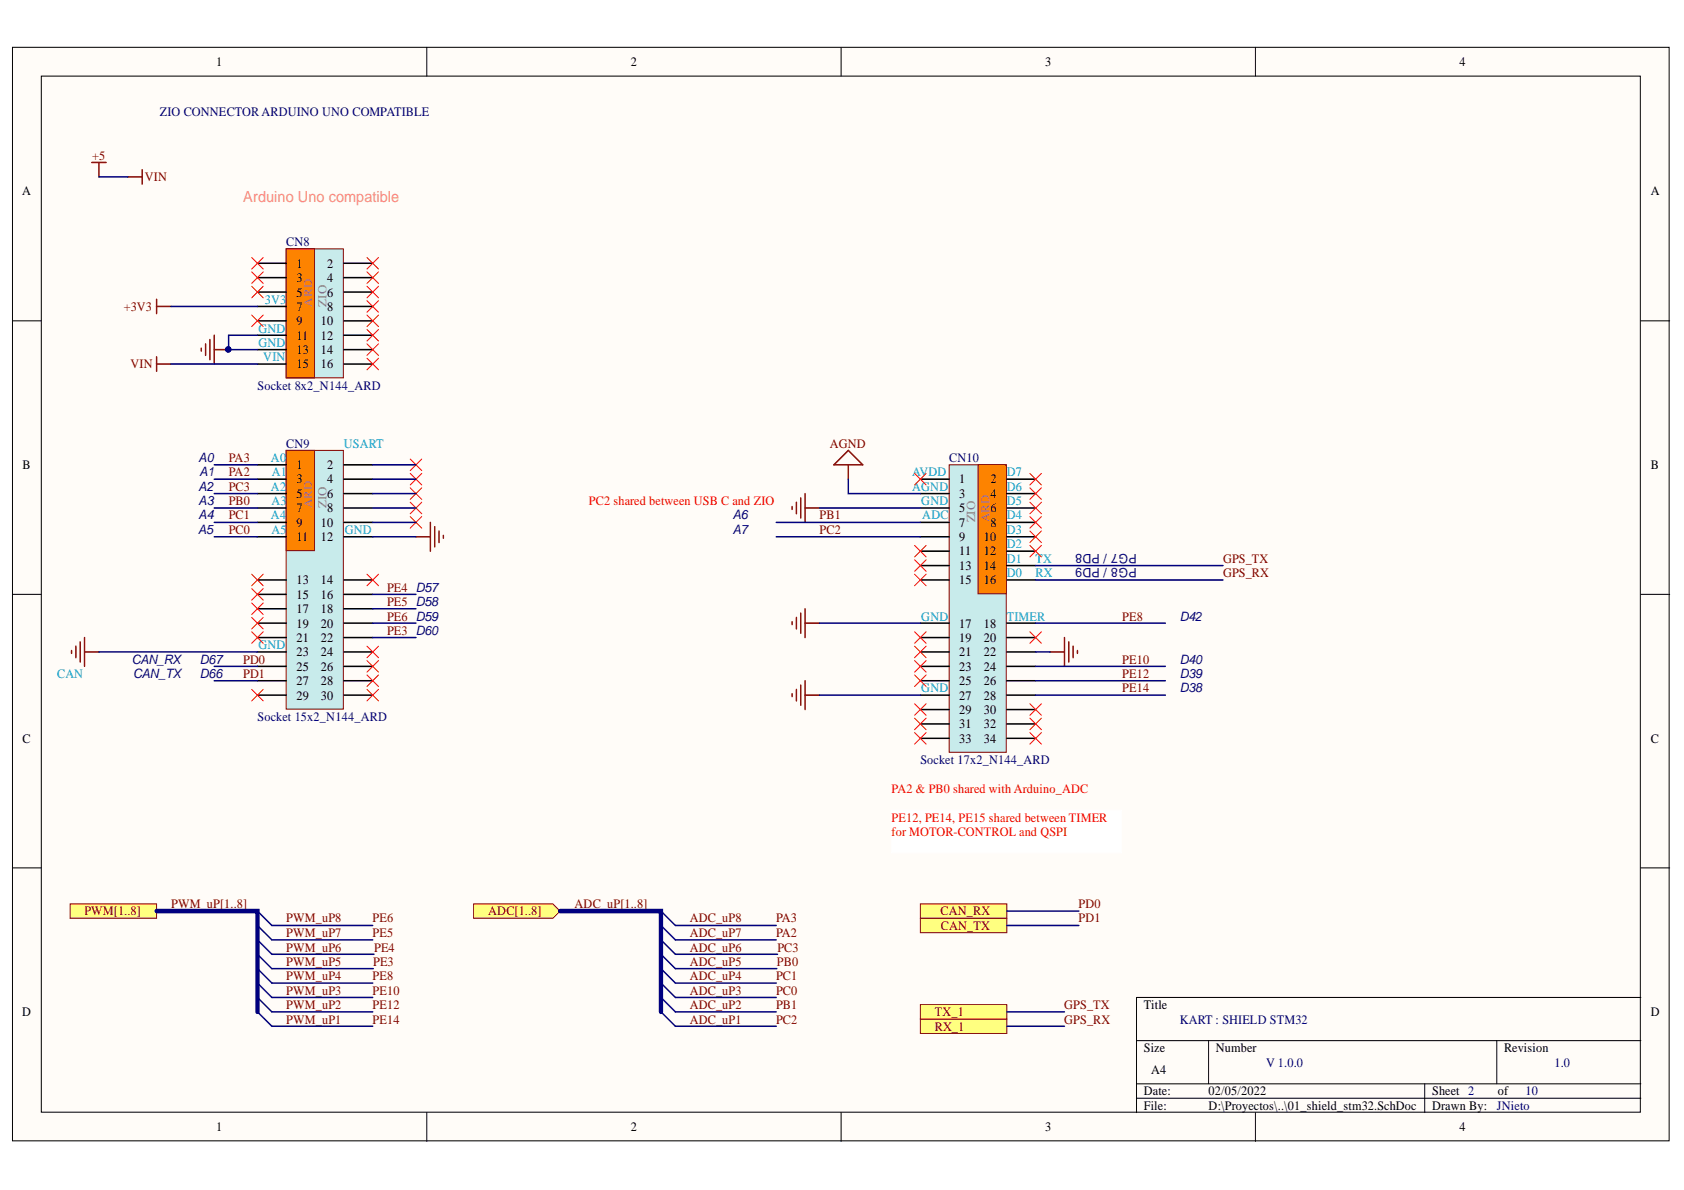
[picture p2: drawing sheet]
<svg xmlns="http://www.w3.org/2000/svg" width="297mm" height="210mm" viewBox="0 0 297 210" stroke-linecap="round" stroke-linejoin="round" font-family="sans-serif">
<g fill="#fffcf8" stroke="#000" stroke-width=".18">
<path d="M2.2 8.3h292.2v192.9h-292.2z"/>
<path d="M7.3 13.4h282v182.8h-282z"/>
</g>
<g fill="none" stroke="#000" stroke-width=".18">
<path d="M75.3 8.3v5.1M148.4 8.3v5.1M221.4 8.3v5.1M2.2 56.6h5.1M289.4 56.6h5.1M2.2 104.8h5.1M289.4 104.8h5.1M2.2 153.1h5.1M289.4 153.1h5.1M289.4 175.9h-88.9v20.4M75.3 196.3v5M148.4 196.3v5"/>
<path d="M200.5 183.6h88.9M200.5 191.2h88.9M200.5 193.7h88.9M213.2 183.6v7.6M221.4 196.3v5M251.3 191.2v5.1M264 183.6v7.6"/>
</g>
<g fill="#ffff80" stroke="#800000" stroke-width=".18">
<path d="M162.3 162h15.3v2.5h-15.3z" fill-rule="evenodd"/>
<path d="M162.3 159.4h15.3v2.6h-15.3z" fill-rule="evenodd"/>
<path d="M12.4 159.4h15.2v2.6h-15.2z" fill-rule="evenodd"/>
</g>
<g fill="none" stroke="#000080" stroke-width=".26">
<path d="M45.4 160.7l2.6 2.5M45.4 163.2l2.6 2.6M45.4 165.8l2.6 2.5M45.4 168.3l2.6 2.6M45.4 170.9l2.6 2.5M45.4 173.4l2.6 2.5M45.4 175.9l2.6 2.6M45.4 178.5l2.6 2.5M116.6 160.7l2.5 2.5M116.6 163.2l2.5 2.6M116.6 165.8l2.5 2.5M116.6 168.3l2.5 2.6"/>
<path d="M116.6 170.9l2.5 2.5M116.6 173.4l2.5 2.5M116.6 175.9l2.5 2.6M116.6 178.5l2.5 2.5"/>
</g>
<g fill="#ffff80" stroke="#800000" stroke-width=".18">
<path d="M162.3 179.7h15.3v2.6h-15.3z" fill-rule="evenodd"/>
<path d="M162.3 177.2h15.3v2.5h-15.3z" fill-rule="evenodd"/>
<path d="M83.5 159.4h14l1.3 1.3-1.3 1.3h-14z" fill-rule="evenodd"/>
</g>
<g fill="none" stroke="#800000" stroke-width=".26">
<path d="M37 59.9v3.5M37.8 59.1v5.1M27.6 62.9v2.6M27.6 64.2h2.6M35.5 61.4v.5M36.3 60.7v2M37.8 61.7h2.5M73.4 94.7h2.5M75.9 92.1v5.1M76.7 92.9v3.6M77.4 93.7v2M78.2 94.4v.5"/>
<path d="M139.7 89.4v.5M140.5 88.6v2M141.2 87.8v3.6M142 87.1v5M142 89.6h2.5M147.1 82l2.5-2.6 2.6 2.6zM149.6 82v2.5M12.6 114.7v.6M13.4 114v2M14.1 113.2v3.6M14.9 112.5v5M14.9 115h2.6"/>
<path d="M139.7 109.7v.5M140.5 108.9v2M141.2 108.1v3.6M142 107.4v5.1M142 109.9h2.5M185.2 115h2.6M187.8 112.5v5M188.5 113.2v3.6M189.3 114v2M190 114.7v.6M139.7 122.4v.5M140.5 121.6v2"/>
<path d="M141.2 120.8v3.6M142 120.1v5.1M142 122.6h2.5"/>
</g>
<circle cx="40.3" cy="61.6" r=".47" fill="#000080" stroke="#000080" stroke-width=".18"/>
<path d="M50.5 43.9h10.1v22.7h-10.1z" fill="#c8ebeb" stroke="#800000" stroke-width=".18"/>
<path d="M60.7 46.4h5M60.7 49h5M60.7 51.5h5M60.7 54.1h5M60.7 56.6h5M60.7 59.1h5M60.7 61.7h5M60.7 64.2h5" fill="none" stroke="#000" stroke-width=".26"/>
<path d="M50.5 43.9h5v22.7h-5z" fill="#fd8300" stroke="#800000" stroke-width=".18"/>
<path d="M45.4 46.4h5.1M45.4 49h5.1M45.4 51.5h5.1M45.4 54.1h5.1M45.4 56.6h5.1M45.4 59.1h5.1M45.4 61.7h5.1M45.4 64.2h5.1" fill="none" stroke="#000" stroke-width=".26"/>
<path d="M50.5 79.4h10.1v45.7h-10.1z" fill="#c8ebeb" stroke="#800000" stroke-width=".18"/>
<path d="M60.7 82h5M60.7 84.5h5M60.7 87.1h5M60.7 89.6h5M60.7 92.1h5M60.7 94.7h5M60.7 102.3h5M60.7 104.8h5" fill="none" stroke="#000" stroke-width=".26"/>
<path d="M50.5 79.4h5v17.7h-5z" fill="#fd8300" stroke="#800000" stroke-width=".18"/>
<g fill="none" stroke="#000" stroke-width=".26">
<path d="M45.4 82h5.1M45.4 84.5h5.1M45.4 87.1h5.1M45.4 89.6h5.1M45.4 92.1h5.1M45.4 94.7h5.1M45.4 102.3h5.1M45.4 104.8h5.1M45.4 107.4h5.1M45.4 109.9h5.1M45.4 112.5h5.1M45.4 115h5.1"/>
<path d="M45.4 117.5h5.1M60.7 107.4h5M60.7 109.9h5M60.7 112.5h5M60.7 115h5M60.7 117.5h5M45.4 120.1h5.1M45.4 122.6h5.1M60.7 120.1h5M60.7 122.6h5"/>
</g>
<path d="M167.4 82h10.1v50.7h-10.1z" fill="#c8ebeb" stroke="#800000" stroke-width=".18"/>
<path d="M172.5 82h5v22.7h-5z" fill="#fd8300" stroke="#800000" stroke-width=".18"/>
<g fill="none" stroke="#000" stroke-width=".26">
<path d="M162.3 84.5h5.1M162.3 87.1h5.1M162.3 89.6h5.1M162.3 92.1h5.1M162.3 94.7h5.1M162.3 97.2h5.1M162.3 99.8h5.1M177.6 84.5h5.1M177.6 87.1h5.1M177.6 89.6h5.1M177.6 92.1h5.1M177.6 94.7h5.1"/>
<path d="M177.6 97.2h5.1M177.6 99.8h5.1M162.3 102.3h5.1M162.3 109.9h5.1M162.3 112.5h5.1M162.3 115h5.1M162.3 117.5h5.1M177.6 102.3h5.1M177.6 109.9h5.1M177.6 112.5h5.1M177.6 115h5.1M177.6 117.5h5.1"/>
<path d="M162.3 120.1h5.1M162.3 122.6h5.1M162.3 125.2h5.1M162.3 127.7h5.1M162.3 130.2h5.1M177.6 120.1h5.1M177.6 122.6h5.1M177.6 125.2h5.1M177.6 127.7h5.1M177.6 130.2h5.1"/>
</g>
<path d="M157.3 142.9h40.5v7.5h-40.5z" fill="#fff" stroke="#fff" stroke-width=".18"/>
<path d="M16.2 28.7h2.5M17.5 28.7v2.5M22.5 31.2h2.6M25.1 29.9v2.6M27.6 52.8v2.5M27.6 54.1h2.6" fill="none" stroke="#800000" stroke-width=".26"/>
<g fill="none" stroke="#f00" stroke-width=".18">
<path d="M44.4 48l2 2M44.4 50.5l2 2M44.4 55.6l2 2M44.4 45.4l2 2.1M46.4 48l-2 2M46.4 50.5l-2 2M46.4 55.6l-2 2M46.4 45.4l-2 2.1M64.7 58.1l2.1 2M64.7 55.6l2.1 2M64.7 53l2.1 2.1M64.7 50.5l2.1 2"/>
<path d="M64.7 48l2.1 2M64.7 45.4l2.1 2.1M66.8 58.1l-2.1 2M66.8 55.6l-2.1 2M66.8 53l-2.1 2.1M66.8 50.5l-2.1 2M66.8 48l-2.1 2M66.8 45.4l-2.1 2.1M64.7 63.2l2.1 2M64.7 60.7l2.1 2M66.8 63.2l-2.1 2M66.8 60.7l-2.1 2"/>
<path d="M72.4 83.5l2 2M72.4 81l2 2M72.4 86l2 2.1M72.4 88.6l2 2M72.4 91.1l2 2.1M74.4 81l-2 2M74.4 83.5l-2 2M74.4 86l-2 2.1M74.4 88.6l-2 2M74.4 91.1l-2 2.1M161.3 83.5l2.1 2M161.3 96.2l2.1 2"/>
<path d="M161.3 98.7l2.1 2.1M163.4 83.5l-2.1 2M163.4 96.2l-2.1 2M163.4 98.7l-2.1 2.1M181.7 83.5l2 2M181.7 86l2 2.1M181.7 88.6l2 2M181.7 91.1l2 2.1M181.7 93.7l2 2M181.7 96.2l2 2M183.7 96.2l-2 2M183.7 91.1l-2 2.1"/>
<path d="M183.7 83.5l-2 2M183.7 86l-2 2.1M183.7 88.6l-2 2M183.7 93.7l-2 2M44.4 101.3l2 2M44.4 103.8l2 2.1M44.4 106.4l2 2M44.4 108.9l2 2M44.4 111.4l2 2.1M46.4 108.9l-2 2M46.4 101.3l-2 2M46.4 103.8l-2 2.1"/>
<path d="M46.4 106.4l-2 2M46.4 111.4l-2 2.1M64.7 101.3l2.1 2M64.7 114l2.1 2M64.7 116.5l2.1 2.1M64.7 119.1l2.1 2M66.8 101.3l-2.1 2M66.8 114l-2.1 2M66.8 116.5l-2.1 2.1M66.8 119.1l-2.1 2M161.3 101.3l2.1 2M161.3 119.1l2.1 2"/>
<path d="M161.3 116.5l2.1 2.1M161.3 114l2.1 2M161.3 111.4l2.1 2.1M163.4 101.3l-2.1 2M163.4 119.1l-2.1 2M163.4 116.5l-2.1 2.1M163.4 114l-2.1 2M163.4 111.4l-2.1 2.1M181.7 111.4l2 2.1M183.7 111.4l-2 2.1M44.4 121.6l2 2M46.4 121.6l-2 2"/>
<path d="M64.7 121.6l2.1 2M66.8 121.6l-2.1 2M161.3 126.7l2.1 2M161.3 129.2l2.1 2M161.3 124.1l2.1 2.1M163.4 126.7l-2.1 2M163.4 129.2l-2.1 2M163.4 124.1l-2.1 2.1M181.7 124.1l2 2.1M181.7 126.7l2 2M181.7 129.2l2 2M183.7 124.1l-2 2.1"/>
<path d="M183.7 126.7l-2 2M183.7 129.2l-2 2"/>
</g>
<g fill="none" stroke="#000080" stroke-width=".26">
<path d="M17.5 31.2h5M30.2 54.1h15.2M45.4 59.1h-5.1v2.6h5.1M30.2 64.2h15.2M37.8 92.1h7.6M37.8 87.1h7.6M37.8 84.5h7.6M37.8 82h7.6M37.8 89.6h7.6M37.8 94.7h7.6M65.7 92.1h7.7M65.7 87.1h7.7"/>
<path d="M65.7 84.5h7.7M65.7 82h7.7M65.7 89.6h7.7M65.7 94.7h7.7M136.9 92.1h25.4M136.9 94.7h25.4M144.5 89.6h17.8M149.6 84.5v2.6h12.7M182.7 99.8h33M17.5 115h27.9M37.8 117.5h7.6M65.7 109.9h7.7"/>
<path d="M65.7 107.4h7.7M65.7 104.8h7.7M65.7 112.5h7.7M144.5 109.9h17.8M182.7 109.9h22.9M182.7 117.5h22.9M182.7 115h2.5M182.7 102.3h33M37.8 120.1h7.6M144.5 122.6h17.8M182.7 120.1h22.9M182.7 122.6h22.9"/>
<path d="M48 165.8h17.7M48 168.3h18M48 170.9h17.8M48 173.4h17.7M48 175.9h17.7M48 178.5h17.7M48 163.2h17.7M119.1 165.8h17.8M119.1 168.3h18.1M119.1 170.9h17.9M119.1 173.4h17.8M119.1 175.9h17.8"/>
<path d="M119.1 178.5h17.8M119.1 163.2h17.8M177.6 178.5h10.2M177.6 163.2h12.7M177.6 160.7h12.7M48 181h17.7M119.1 181h17.8M177.6 181h10.2"/>
</g>
<circle cx="40.3" cy="61.6" r=".47" fill="#000080" stroke="#000080" stroke-width=".18"/>
<path d="M27.6 160.7h17.8v17.8M98.8 160.7h17.8v17.8" fill="none" stroke="#000080" stroke-width=".78"/>
<text font-size="2.7" fill="#f96" x="42.9" y="35.7">Arduino Uno compatible</text>
<g font-size="2.3">
<text x="38.2" y="11.7">1</text>
<text x="111.2" y="11.7">2</text>
<text x="184.3" y="11.7">3</text>
<text x="257.4" y="11.7">4</text>
<text x="3.9" y="34.5">A</text>
<text x="291.2" y="34.5">A</text>
<text x="52.3" y="47.2">1</text>
<text x="57.7" y="47.2">2</text>
<text x="52.3" y="49.8">3</text>
<text x="52.3" y="52.3">5</text>
<text x="57.7" y="49.8">4</text>
<text x="57.7" y="52.3">6</text>
<text x="52.3" y="54.9">7</text>
<text x="52.3" y="57.4">9</text>
<text x="52.3" y="59.9">11</text>
<text x="56.6" y="57.4">10</text>
<text x="56.6" y="59.9">12</text>
<text x="57.7" y="54.9">8</text>
<text x="52.3" y="62.5">13</text>
<text x="52.3" y="65">15</text>
<text x="56.6" y="62.5">14</text>
<text x="56.6" y="65">16</text>
<text x="4" y="82.7">B</text>
<text x="52.3" y="82.7">1</text>
<text x="57.7" y="82.7">2</text>
<text x="291.2" y="82.7">B</text>
<text x="52.3" y="85.3">3</text>
<text x="52.3" y="87.8">5</text>
<text x="57.7" y="85.3">4</text>
<text x="57.7" y="87.8">6</text>
<text x="169.2" y="85.3">1</text>
<text x="169.2" y="87.8">3</text>
<text x="174.7" y="85.3">2</text>
<text x="174.7" y="87.8">4</text>
<text x="52.3" y="90.4">7</text>
<text x="52.3" y="92.9">9</text>
<text x="52.3" y="95.4">11</text>
<text x="56.6" y="92.9">10</text>
<text x="56.6" y="95.4">12</text>
<text x="57.7" y="90.4">8</text>
<text x="169.2" y="90.4">5</text>
<text x="169.2" y="92.9">7</text>
<text x="169.2" y="95.4">9</text>
<text x="173.5" y="95.4">10</text>
<text x="174.7" y="90.4">6</text>
<text x="174.7" y="92.9">8</text>
<text x="169.2" y="98">11</text>
<text x="169.2" y="100.5">13</text>
<text x="173.5" y="98">12</text>
<text x="173.5" y="100.5">14</text>
<text x="52.3" y="103">13</text>
<text x="52.3" y="105.7">15</text>
<text x="56.6" y="103">14</text>
<text x="56.6" y="105.7">16</text>
<text x="169.2" y="103">15</text>
<text x="173.5" y="103">16</text>
<text x="52.3" y="108.2">17</text>
<text x="52.3" y="110.7">19</text>
<text x="52.3" y="113.3">21</text>
<text x="56.6" y="108.2">18</text>
<text x="56.6" y="110.7">20</text>
<text x="56.6" y="113.3">22</text>
<text x="169.2" y="110.7">17</text>
<text x="169.2" y="113.3">19</text>
<text x="173.5" y="110.7">18</text>
<text x="173.5" y="113.3">20</text>
<text x="52.3" y="115.8">23</text>
<text x="52.3" y="118.3">25</text>
<text x="56.6" y="115.8">24</text>
<text x="56.6" y="118.3">26</text>
<text x="169.2" y="115.8">21</text>
<text x="169.2" y="118.3">23</text>
<text x="173.5" y="115.8">22</text>
<text x="173.5" y="118.3">24</text>
<text x="52.3" y="120.9">27</text>
<text x="52.3" y="123.4">29</text>
<text x="56.6" y="120.9">28</text>
<text x="56.6" y="123.4">30</text>
<text x="169.2" y="120.9">25</text>
<text x="169.2" y="123.4">27</text>
<text x="169.2" y="125.9">29</text>
<text x="173.5" y="120.9">26</text>
<text x="173.5" y="123.4">28</text>
<text x="173.5" y="125.9">30</text>
<text x="4" y="131">C</text>
<text x="169.2" y="128.5">31</text>
<text x="169.2" y="131">33</text>
<text x="173.5" y="128.5">32</text>
<text x="173.5" y="131">34</text>
<text x="291.2" y="131">C</text>
<text x="3.9" y="179.3">D</text>
<text x="201.8" y="178">Title</text>
<text x="291.2" y="179.3">D</text>
<text x="201.8" y="185.6">Size</text>
<text x="214.5" y="185.6">Number</text>
<text x="265.3" y="185.6">Revision</text>
<text x="203" y="189.4">A4</text>
<text x="201.8" y="193.2">Date:</text>
<text x="201.8" y="195.8">File:</text>
<text x="213.2" y="193.2">02/05/2022</text>
<text x="213.2" y="195.8">D:\Proyectos\..\01_shield_stm32.SchDoc</text>
<text x="252.6" y="193.2">Sheet 2</text>
<text x="252.6" y="195.8">Drawn By:</text>
<text x="264.2" y="193.2">of</text>
<text x="38.2" y="199.6">1</text>
<text x="111.2" y="199.6">2</text>
<text x="184.3" y="199.6">3</text>
<text x="257.4" y="199.6">4</text>
</g>
<g font-size="2.3" fill="#000080">
<text x="28.2" y="20.5">ZIO CONNECTOR ARDUINO UNO COMPATIBLE</text>
<text x="50.5" y="43.4">CN8</text>
<text x="45.4" y="68.8">Socket 8x2_N144_ARD</text>
<text x="50.5" y="78.9">CN9</text>
<text x="167.4" y="81.5">CN10</text>
<text x="45.4" y="127.2">Socket 15x2_N144_ARD</text>
<text x="162.3" y="134.8">Socket 17x2_N144_ARD</text>
<text x="208.1" y="180.5">KART : SHIELD STM32</text>
<text x="223.3" y="188.1">V 1.0.0</text>
<text x="274.2" y="188.1">1.0</text>
<text x="264" y="195.8">JNieto</text>
<text x="269.1" y="193.2">10</text>
</g>
<g font-size="2.3" fill="#800000">
<text x="16.2" y="28.1">+5</text>
<text x="25.5" y="31.9">VIN</text>
<text x="21.8" y="54.9">+3V3</text>
<text x="23" y="65">VIN</text>
<text x="40.4" y="81.5">PA3</text>
<text x="146.4" y="78.9">AGND</text>
<text x="40.4" y="86.6">PC3</text>
<text x="40.4" y="84">PA2</text>
<text x="40.4" y="89.1">PB0</text>
<text x="40.4" y="94.2">PC0</text>
<text x="40.4" y="91.6">PC1</text>
<text x="144.6" y="91.6">PB1</text>
<text x="144.6" y="94.2">PC2</text>
<text x="215.7" y="99.2">GPS_TX</text>
<text x="215.7" y="101.8">GPS_RX</text>
<text x="68.3" y="104.4">PE4 D57</text>
<text x="68.3" y="106.9">PE5 D58</text>
<text x="68.3" y="112">PE3 D60</text>
<text x="68.3" y="109.5">PE6 D59</text>
<text x="198" y="109.5">PE8</text>
<text x="42.9" y="117.1">PD0</text>
<text x="42.9" y="119.6">PD1</text>
<text x="198" y="117.1">PE10</text>
<text x="198" y="119.6">PE12</text>
<text x="198" y="122.1">PE14</text>
<text x="14.9" y="161.4">PWM[1..8]</text>
<text x="30.2" y="160.2">PWM_uP[1..8]</text>
<text x="86.1" y="161.4">ADC[1..8]</text>
<text x="101.3" y="160.2">ADC_uP[1..8]</text>
<text x="165.9" y="161.4">CAN_RX</text>
<text x="190.3" y="160.2">PD0</text>
<text x="50.5" y="167.9">PWM_uP6</text>
<text x="50.5" y="165.3">PWM_uP7</text>
<text x="50.5" y="162.7">PWM_uP8</text>
<text x="65.7" y="162.7">PE6</text>
<text x="65.7" y="165.3">PE5</text>
<text x="66" y="167.9">PE4</text>
<text x="121.7" y="167.9">ADC_uP6</text>
<text x="121.7" y="165.3">ADC_uP7</text>
<text x="121.7" y="162.7">ADC_uP8</text>
<text x="136.9" y="165.3">PA2</text>
<text x="136.9" y="162.7">PA3</text>
<text x="137.1" y="167.9">PC3</text>
<text x="166" y="164.1">CAN_TX</text>
<text x="190.3" y="162.7">PD1</text>
<text x="50.5" y="172.9">PWM_uP4</text>
<text x="50.5" y="170.4">PWM_uP5</text>
<text x="65.7" y="172.9">PE8</text>
<text x="65.8" y="170.4">PE3</text>
<text x="121.7" y="172.9">ADC_uP4</text>
<text x="121.7" y="170.4">ADC_uP5</text>
<text x="136.9" y="172.9">PC1</text>
<text x="137" y="170.4">PB0</text>
<text x="50.5" y="178">PWM_uP2</text>
<text x="50.5" y="175.5">PWM_uP3</text>
<text x="65.7" y="175.5">PE10</text>
<text x="65.7" y="178">PE12</text>
<text x="121.7" y="178">ADC_uP2</text>
<text x="121.7" y="175.5">ADC_uP3</text>
<text x="136.9" y="175.5">PC0</text>
<text x="136.9" y="178">PB1</text>
<text x="164.9" y="179.3">TX_1</text>
<text x="187.7" y="178">GPS_TX</text>
<text x="50.5" y="180.5">PWM_uP1</text>
<text x="65.7" y="180.5">PE14</text>
<text x="121.7" y="180.5">ADC_uP1</text>
<text x="136.9" y="180.5">PC2</text>
<text x="164.9" y="181.8">RX_1</text>
<text x="187.7" y="180.5">GPS_RX</text>
</g>
<g font-size="2.3" fill="#009cca">
<text x="46.7" y="53.6">3V3</text>
<text x="45.6" y="58.7">GND</text>
<text x="45.6" y="61.2">GND</text>
<text x="46.4" y="63.7">VIN</text>
<text x="47.8" y="81.5">A0</text>
<text x="60.7" y="78.9">USART</text>
<text x="47.8" y="86.6">A2</text>
<text x="47.9" y="89.1">A3</text>
<text x="48" y="84">A1</text>
<text x="160.9" y="84">AVDD</text>
<text x="160.9" y="86.6">AGND</text>
<text x="162.5" y="89.1">GND</text>
<text x="177.6" y="84">D7</text>
<text x="177.6" y="86.6">D6</text>
<text x="177.6" y="89.1">D5</text>
<text x="47.8" y="91.6">A4</text>
<text x="47.9" y="94.2">A5</text>
<text x="60.8" y="94.2">GND</text>
<text x="162.7" y="91.6">ADC</text>
<text x="177.6" y="91.6">D4</text>
<text x="177.6" y="94.2">D3</text>
<text x="177.6" y="96.7">D2</text>
<text x="177.6" y="99.2">D1</text>
<text x="177.6" y="101.8">D0</text>
<text x="182.6" y="99.2">TX</text>
<text x="182.6" y="101.8">RX</text>
<text x="162.5" y="109.5">GND</text>
<text x="177.6" y="109.5">TIMER</text>
<text x="10.1" y="119.6">CAN</text>
<text x="45.6" y="114.5">GND</text>
<text x="162.5" y="122.1">GND</text>
</g>
<g font-size="2.3" fill="#0c0087">
<text x="35" y="81.5">A0</text>
<text x="35" y="86.6">A2</text>
<text x="35" y="89.1">A3</text>
<text x="35.2" y="84">A1</text>
<text x="34.9" y="94.2">A5</text>
<text x="35" y="91.6">A4</text>
<text x="129.3" y="91.6">A6</text>
<text x="129.3" y="94.2">A7</text>
<text x="200.5" y="100.2" transform="rotate(-180 200.5 100.2)">PG8 / PD9</text>
<text x="200.5" y="97.7" transform="rotate(-180 200.5 97.7)">PG7 / PD8</text>
<text x="208.1" y="109.5">D42</text>
<text x="23.3" y="117.1">CAN_RX</text>
<text x="23.5" y="119.6">CAN_TX</text>
<text x="35.3" y="117.1">D67</text>
<text x="35.3" y="119.6">D66</text>
<text x="208.1" y="119.6">D39</text>
<text x="208.1" y="117.1">D40</text>
<text x="208.1" y="122.1">D38</text>
</g>
<g font-size="2.3" fill="#f00">
<text x="103.9" y="89.1">PC2 shared between USB C and ZIO</text>
<text x="157.3" y="139.9">PA2 &amp; PB0 shared with Arduino_ADC</text>
<text x="157.3" y="145">PE12, PE14, PE15 shared between TIMER</text>
<text x="157.3" y="147.5">for MOTOR-CONTROL and QSPI</text>
</g>
<g font-size="2.2" fill="#808080">
<text x="55.1" y="54.1" transform="rotate(-90 55.1 54.1)">ARD</text>
<text x="57.6" y="54.1" transform="rotate(-90 57.6 54.1)">ZIO</text>
<text x="55.1" y="89.6" transform="rotate(-90 55.1 89.6)">ARD</text>
<text x="57.6" y="89.6" transform="rotate(-90 57.6 89.6)">ZIO</text>
<text x="172" y="92.1" transform="rotate(-90 172 92.1)">ZIO</text>
<text x="174.5" y="92.1" transform="rotate(-90 174.5 92.1)">ARD</text>
</g>
</svg>
